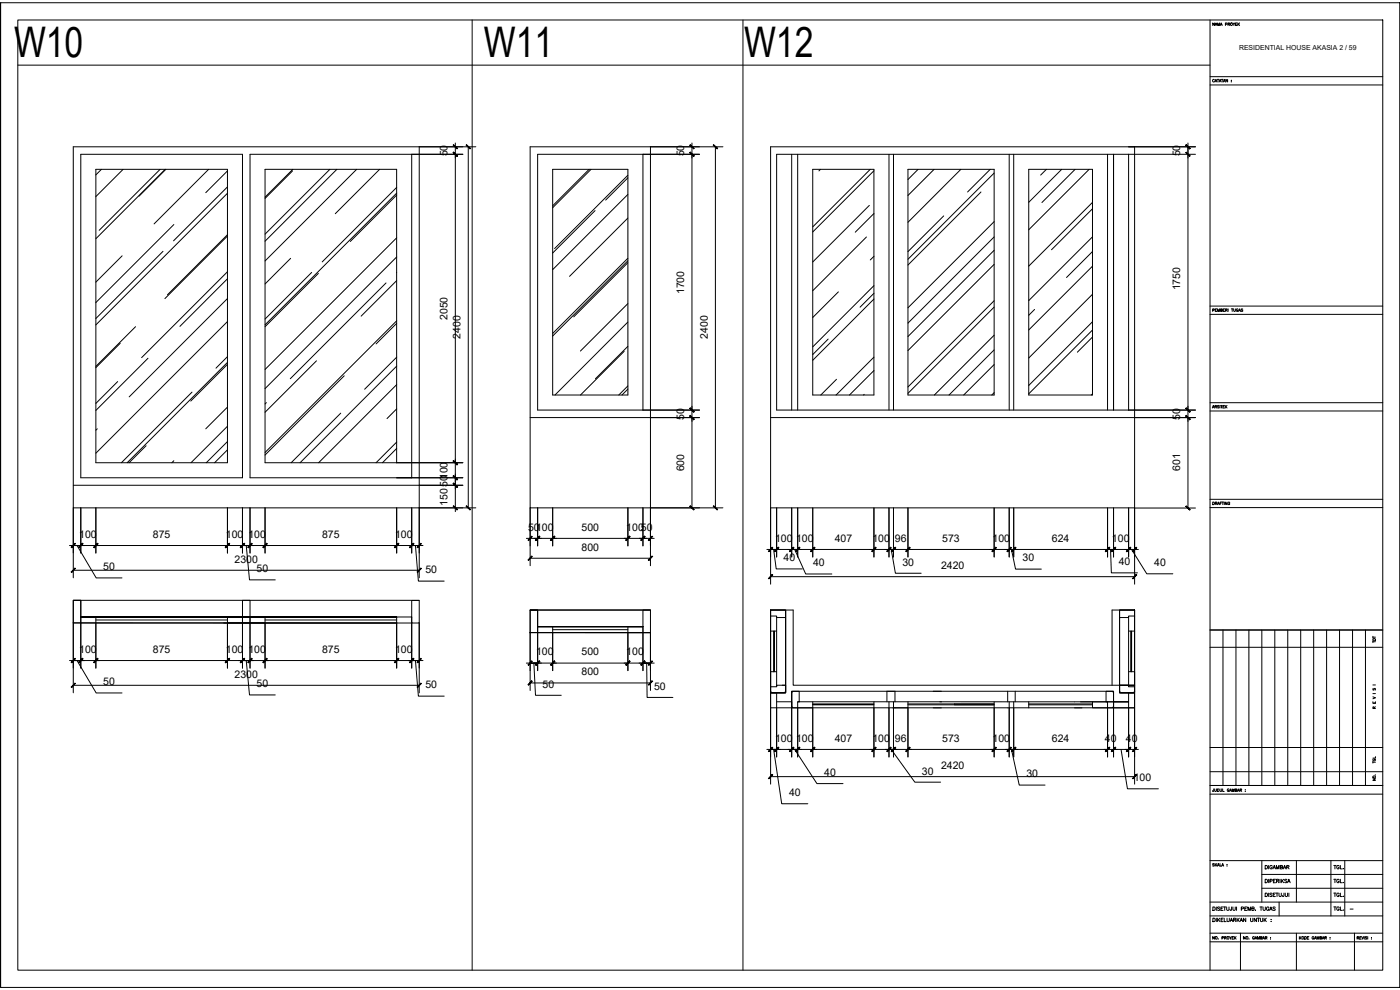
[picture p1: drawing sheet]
<svg xmlns="http://www.w3.org/2000/svg" width="420mm" height="297mm" viewBox="0 0 420 297" stroke-linecap="round" stroke-linejoin="round" font-family="sans-serif">
<!-- layer: XR-KOP A3_MOZART$0$KOP-A1$0$A-GRSKOP -->
<g fill="none" stroke="#000" stroke-width=".3">
<path d="M.2 .8h420v295.5h-420zM.2 .8v295.5M5.3 6h409.7v285.1h-409.7zM363.1 6v285.1M420.2 .8v295.5M363.1 25.5h51.9M363.1 23h51.9M363.1 91.8h51.9M363.1 94.3h51.9M363.1 120.8h51.9M363.1 123.3h51.9M363.1 149.8h51.9"/>
<path d="M363.1 152.3h51.9M363.1 189h51.9M363.1 194.2h51.9M367 189v46.7M370.9 189v46.7M374.8 189v46.7M378.7 189v46.7M382.6 189v46.7M386.5 189v46.7M390.4 189v46.7M394.3 189v46.7M398.1 189v46.7"/>
<path d="M402 189v46.7M405.9 189v46.7M409.8 189v46.7M363.1 224.3h51.9M363.1 231.5h51.9M363.1 235.7h51.9M363.1 238.3h51.9M363.1 258.2h51.9M378.7 258.2v12.5M389.1 258.2v12.5M399.4 258.2v16.6M403.6 258.2v16.6"/>
<path d="M363.1 280h51.9M363.1 274.8h51.9M363.1 270.7h51.9M372.3 280v11.1M378.7 266.5h36.3M378.7 262.4h36.3M383.9 270.7v4.1M389.1 280v11.1M406.5 280v11.1M363.1 282.6h51.9"/>
</g>
<!-- layer: XR-KOP A3_MOZART$0$KOP-A1$0$A-TXTKOP -->
<g fill="none" stroke="#000" stroke-width=".3">
<path d="M364.5 6.9v.8l-.5-.8v.8M364.6 7.7l.3-.8 .3 .8M364.8 7.4h.3M365.4 7.7v-.8l.3 .8 .3-.8v.8M366.2 7.7l.3-.8 .3 .8M366.3 7.4h.4M367.8 7.3l.4-.1v-.3h-.4v.8M368.5 7.2l.6-.2-.6-.1v.8M368.8 7.2l.3 .5M370 6.9l.3 .8M370.6 6.9l-.3 .3M370.8 7.2h.3"/>
<path d="M371.3 6.9h-.5v.8h.5M371.5 6.9v.8M371.7 7.2l.3 .5M372 6.9l-.5 .5M364.5 24a.29 .29 0 0 0-.4-.2 .29 .29 0 0 0-.2 .3v.2a.29 .29 0 0 0 .2 .3 .29 .29 0 0 0 .4-.2M364.6 24.6l.3-.8 .3 .8M364.7 24.3h.4M365.3 23.8h.5M365.5 23.8v.8M365.9 24.6l.3-.8 .3 .8M366 24.3h.4M366.5 23.8h.6"/>
<path d="M366.8 23.8v.8M367.1 24.6l.3-.8 .3 .8M367.2 24.3h.4M368.4 23.8v.8l-.5-.8v.8M369.5 24.1h.1M369.5 24.5h.1M364 93.1l.4-.1v-.3h-.4v.7M364.7 93h.3M365.2 92.7h-.5v.7h.5M365.4 93.4v-.7l.3 .7 .3-.7v.7M366.3 93l.5-.2-.5-.1v.7h.5l-.2-.4M367.1 93h.3"/>
<path d="M367.6 92.7h-.5v.7h.5M367.8 93l.5-.2-.5-.1v.7M368.1 93l.2 .4M368.6 92.7v.7M369.5 92.7h.6M369.8 92.7v.7M370.2 92.7v.5l.3 .2 .2-.1 .1-.6M371.6 92.9a.28 .28 0 0 0-.4-.2 .28 .28 0 0 0-.2 .3v.2a.28 .28 0 0 0 .3 .3 .28 .28 0 0 0 .3-.3h-.2M371.7 93.4l.3-.7 .3 .7M371.8 93.2h.4M373 92.8h-.5l.5 .4-.2 .2-.3-.1M363.8 122.4l.3-.7 .3 .7"/>
<path d="M364 122.2h.3M364.6 122l.5-.2-.5-.1v.7M364.9 122l.2 .4M365.9 121.8h-.5l.5 .4-.2 .2-.3-.1M366.1 121.7v.7M366.3 121.7h.5M366.6 121.7v.7M367 122h.3M367.5 121.7h-.5v.7h.5M367.7 121.7v.7M367.9 122l.3 .4M368.2 121.7l-.5 .5"/>
<path d="M364 150.6l.4 .1-.1 .7h-.3zM364.7 151h.5v-.3l-.5-.1v.8M365 151l.2 .4M365.4 151.4l.3-.8 .3 .8M365.5 151.2h.4M366.2 151h.3M366.6 150.6h-.4v.8M366.7 150.6h.5M367 150.6v.8M367.4 150.6v.8M368.2 150.6v.8l-.5-.8v.8M369.1 150.8a.29 .29 0 0 0-.4-.2 .29 .29 0 0 0-.2 .3 .32 .32 0 0 0 .1 .5 .32 .32 0 0 0 .4-.1l.1-.2h-.2"/>
<path d="M412 192.5h.8M412 190.9v.5M412 192.3v.5M412 191.2h.8M412.1 191.7l.5-.1 .2 .5h-.8zM412 210.6v.4h.8v-.4M412 209.1l.8 .3-.8 .3M412 208.1h.8M412 205.5h.8M412.1 206.6v.5l.5-.5 .2 .1-.1 .4M412.4 212.6l-.2-.5-.2 .5h.8M412.4 210.7v.3"/>
<path d="M412.8 212.1l-.4 .2M364.2 236.7v.7h-.2l-.1-.2M364.5 236.7l.1 .7 .2 .1 .2-.1 .1-.7M365.4 236.7l.4 .1-.1 .6-.3 .1zM366.1 236.7v.6l.3 .2 .2-.1v-.7M366.9 236.7v.8h.5M368.9 236.9a.28 .28 0 0 0-.4-.2 .28 .28 0 0 0-.2 .3 .32 .32 0 0 0 .1 .4 .32 .32 0 0 0 .4 0l-.1-.2M369 237.5l.3-.8 .3 .8M369.1 237.2h.4M369.8 237.5v-.8l.3 .8 .3-.8v.8M370.7 237.1l.4-.1 .1-.2-.5-.1v.8l.5-.1-.2-.3M371.3 237.5l.3-.8 .3 .8"/>
<path d="M371.5 237.2h.3M372.1 237.1l.5-.2-.5-.2v.8M372.4 237.1l.2 .4M373.7 237h.1M373.7 237.4h.1M412 233.7h.8l-.8 .5h.8M412 228.4v.5M412 228.7h.8M412.2 227.7a.28 .28 0 0 0-.2 .4 .28 .28 0 0 0 .3 .2 .32 .32 0 0 0 .4-.1 .32 .32 0 0 0 0-.4l-.2 .1M412.7 232.5h.1M412.8 227v.5h-.8M364.4 259.2h-.5l.5 .5-.2 .2-.3-.1"/>
<path d="M364.7 259.1v.8M364.9 259.4l.3 .5M365.2 259.1l-.5 .5M365.4 259.9l.3-.8 .3 .8M365.5 259.6h.3M366.1 259.1v.8h.5M366.6 259.9l.3-.8 .3 .8M366.8 259.6h.3M368.2 259.4h.1M368.2 259.8h.1M379.7 259.7h.3a.56 .56 0 0 1 .4 .5 .56 .56 0 0 1-.4 .5h-.3zM380.7 259.7v1"/>
<path d="M381.8 259.9a.38 .38 0 0 0-.4-.2 .38 .38 0 0 0-.3 .4v.2a.37 .37 0 0 0 .4 .4 .37 .37 0 0 0 .3-.4h-.2M400.3 259.7h.7M400.6 259.7v1M401.9 259.9a.38 .38 0 0 0-.4-.2 .38 .38 0 0 0-.3 .4v.2a.37 .37 0 0 0 .3 .4 .37 .37 0 0 0 .4-.4h-.2M402.3 259.7v1h.6M364 275.5h.3a.55 .55 0 0 1 .4 .5 .55 .55 0 0 1-.4 .5h-.3zM364 272.1h.3a.55 .55 0 0 1 .4 .5 .55 .55 0 0 1-.4 .6h-.3zM365 272.1v1.1M365 275.5v1M365.4 275.5v1M365.7 275.9l.4 .6M366.1 272.3l-.6-.1-.1 .3 .6 .3 .1 .2h-.7"/>
<path d="M366.1 275.5l-.7 .7M366.4 272.6h.4M366.5 276h.4M367.1 272.1h-.7v1.1h.7M367.1 275.5h-.6v1h.6M367.2 272.1h.7M367.4 275.5v1h.6M367.5 272.1v1.1M368.1 272.1v.8l.3 .3 .4-.2v-.9M368.2 275.5l.1 .9 .2 .1 .4-.1v-.9M369.2 276.5l.4-1 .4 1M369.3 276.2h.5"/>
<path d="M369.6 272.1v1h-.4l-.1-.3M370 272.1v.8l.3 .3 .4-.2v-.9M370.2 276l.6-.1 .1-.3-.7-.1v1M370.6 276l.3 .5M371.1 272.1v1.1M371.3 275.5v1M371.5 275.9l.4 .6M371.9 275.5l-.6 .7M372.1 276.5l.4-1 .4 1M372.3 276.2h.5M372.5 272.7l.6-.1 .1-.4-.7-.1v1.1M373.6 272.6h.4"/>
<path d="M373.9 275.5v1l-.7-1v1M374.2 272.1h-.6v1.1h.6M374.5 273.2v-1.1l.4 1.1 .4-1.1v1.1M375.3 275.5v.9l.3 .1 .3-.1 .1-.9M375.7 272.6h.6v-.4l-.6-.1v1.1l.6-.1-.2-.5M376.8 273.1h.1M377.1 275.5v1l-.7-1v1M377.3 275.5h.7M377.7 275.5v1M378.1 272.1h.7M378.3 275.5v.7l.3 .3 .3-.1 .1-.9M378.5 272.1v1.1"/>
<path d="M379.1 272.1v.8l.2 .3 .4-.2v-.9M379.3 275.5v1M379.6 275.9l.4 .6M379.7 263.8h.3a.56 .56 0 0 1 .4 .5 .56 .56 0 0 1-.4 .6h-.3zM379.7 268h.3a.56 .56 0 0 1 .4 .5 .56 .56 0 0 1-.4 .5h-.3zM380 275.5l-.7 .7M380.7 263.8v1.1M380.7 268v1M380.8 272.4a.38 .38 0 0 0-.4-.3 .38 .38 0 0 0-.3 .4v.3a.37 .37 0 0 0 .4 .4 .37 .37 0 0 0 .3-.4h-.2M381 273.2l.4-1.1 .4 1.1M381.1 264.4l.6-.1 .1-.4-.7-.1v1.1M381.2 272.8h.5"/>
<path d="M381.5 275.8h.1M381.5 276.4h.1M381.8 268.1l-.6-.1-.1 .3 .6 .3 .1 .3h-.7M382 260.7l.4-1 .4 1M382.1 268.5h.4M382.2 260.4h.5M382.2 264.3h.4M382.7 272.3l-.6-.1v.3l.6 .3v.2h-.7M382.8 268h-.7v1h.7M382.8 263.8h-.6v1.1h.6M382.9 268h.7M383.1 260.7v-1l.4 1 .3-1v1"/>
<path d="M383.1 264.3h.6l.1-.4-.7-.1v1.1M383.3 268v1M383.5 264.3l.3 .6M383.8 268v.7l.3 .3 .4-.1v-.9M384.1 263.8v1.1M384.2 260.2l.6-.1 .1-.3-.7-.1v1l.7-.1v-.2l-.2-.2M384.5 263.8v1.1M384.8 264.3l.4 .6M385.1 260.7l.4-1 .4 1M385.2 263.8l-.7 .7M385.3 260.4h.5M385.3 268v.9l-.3 .1-.2-.3"/>
<path d="M385.7 268v.7l.3 .3 .4-.1v-.9M386.2 260.2l.6-.1v-.3l-.6-.1v1M386.2 264l-.6-.1v.3l.5 .2 .1 .3h-.7M386.4 264.9l.4-1.1 .4 1.1M386.5 260.2l.4 .5M386.6 264.5h.5M386.8 268v1M400.3 263.8h.7M400.3 268h.7M400.3 272.1h.7M400.6 263.8v1.1M400.6 268v1"/>
<path d="M400.6 272.1v1M401.9 264.1a.38 .38 0 0 0-.4-.3 .38 .38 0 0 0-.3 .4 .43 .43 0 0 0 .1 .6 .43 .43 0 0 0 .6-.1v-.2h-.2M401.9 268.2a.38 .38 0 0 0-.4-.2 .38 .38 0 0 0-.3 .4 .43 .43 0 0 0 .1 .5 .43 .43 0 0 0 .6 0v-.3h-.2M401.9 272.4a.38 .38 0 0 0-.4-.3 .38 .38 0 0 0-.3 .4 .43 .43 0 0 0 .1 .6 .43 .43 0 0 0 .6-.1v-.2h-.2M402.3 263.8v1.1h.6M402.3 268v1h.6M402.3 272.1v1h.6M403.2 260.6h.1M403.2 264.7h.1M403.2 268.9h.1M403.2 273h.1M364.5 281v.8l-.5-.8v.8"/>
<path d="M365.6 281.7h.1M366.7 281.4h.5v-.3l-.5-.1v.8M367.5 281.4l.5-.2-.5-.2v.8M367.8 281.4l.2 .4M369 281l.3 .8M369.6 281l-.3 .4M369.8 281.4h.3M370.2 281h-.4v.8h.4M370.5 281v.8M370.6 281.3l.4 .5M371 281l-.5 .5M373.7 281v.8l-.5-.8v.8"/>
<path d="M374.8 281.7h.1M376.5 281.2a.29 .29 0 0 0-.4-.2 .29 .29 0 0 0-.2 .3 .32 .32 0 0 0 .1 .4 .32 .32 0 0 0 .4 0l.1-.2h-.2M376.6 281.8l.3-.8 .3 .8M376.7 281.5h.4M377.4 281.8v-.8l.3 .8 .3-.8v.8M378.3 281.4l.4-.1 .1-.2-.5-.1v.8l.5-.1-.2-.3M378.9 281.8l.3-.8 .3 .8M379.1 281.5h.3M379.7 281.4l.5-.2-.5-.2v.8M380 281.4l.2 .4M381.3 281.3h.1M381.3 281.7h.1"/>
<path d="M390 281v.8M390.1 281.3l.4 .5M390.5 281l-.5 .5M391.5 281l.5 .2-.1 .6h-.4zM392.3 281.4h.3M392.8 281h-.5v.8h.5M394.3 281.2a.29 .29 0 0 0-.3-.2 .29 .29 0 0 0-.2 .3 .32 .32 0 0 0 .1 .4 .32 .32 0 0 0 .4 0v-.2h-.2M394.5 281.8l.3-.8 .3 .8M394.6 281.5h.3M395.2 281.8v-.8l.3 .8 .3-.8v.8M396.1 281.4l.5-.1v-.2l-.5-.1v.8l.5-.1-.1-.3M396.8 281.8l.3-.8 .3 .8"/>
<path d="M396.9 281.5h.4M397.6 281.4l.4-.1 .1-.2-.5-.1v.8M397.8 281.4l.3 .4M399.2 281.3h.1M399.2 281.7h.1M407.3 281.4l.4-.1 .1-.2-.5-.1v.8M407.6 281.4l.2 .4M408.1 281.4h.3M408.5 281h-.4v.8h.4M408.7 281l.3 .8 .3-.8M409.4 281v.8M410.2 281.1h-.5l.5 .5-.2 .2-.3-.1"/>
<path d="M410.5 281v.8M411.6 281.3h.1M411.6 281.7h.1"/>
<circle cx="369.6" cy="7.2" r=".36"/>
<circle cx="412.4" cy="233.1" r=".36"/>
<circle cx="365" cy="281.4" r=".36"/>
<circle cx="368.5" cy="281.4" r=".36"/>
<circle cx="374.2" cy="281.4" r=".36"/>
<circle cx="391" cy="281.4" r=".36"/>
</g>
<!-- layer: 0 -->
<g fill="none" stroke="#000" stroke-width=".3">
<path d="M5.3 19.5h357.8M141.7 6v285.1M223 6v285.1M24.2 46.3h48.6v97h-48.6zM28.8 50.8h39.5v88h-39.5zM30.4 50.8l-1.6 1.7M36.9 50.8l-8.1 8.2M48 50.8l-18.2 18.3M49.6 50.8l-20.8 20.8M49.8 50.8l-8.1 8.1M62.6 50.8l-16.4 16.4M68.3 51.3l-6.5 6.5"/>
<path d="M68.3 56.1l-16.2 16.2M68.3 58l-39.5 39.5M87.8 51.3l-8.3 8.2M87.9 50.8l-8.4 8.4M99 50.8l-19.5 19.5M101.1 50.8l-21.6 21.6M107 50.8l-27.5 27.5M113.9 50.8l-13.3 13.3M119 58l-39.5 39.5M119 56.2l-22.3 22.4M119 58.5l-13.9 13.9M123.6 46.3v97"/>
<path d="M125.8 44v129.4M136.7 42.9v4.5M136.7 46.3v92.5M138.9 46.3h-63.9v97h63.9M140.5 44v108.4M142.8 44h-120.8v108.4h120.8M165.9 50.8h22.5v67.7h-22.5zM176.8 50.8l-10.9 11M177.4 50.8l-11.5 11.5M188.4 58.3l-22.5 22.6M188.4 53.4l-6.6 6.6M188.4 52.6l-22 22"/>
<path d="M193 46.3v76.7M195.2 44v108.4h-36.1v-108.4h57.9M207.7 42.9v4.5M207.7 46.3v76.7M209.9 46.3h-48.5v76.7h48.5M214.7 44v108.4M237.6 46.3v76.7M239.4 46.3v76.7M243.9 50.8h18.4v67.7h-18.4zM246.2 50.8l-.4 .5M261.2 50.8l-17.3 17.3M262.3 51.2l-18.4 18.4"/>
<path d="M266.8 46.3v76.7M268.1 46.3v76.7M272.5 50.8h25.9v67.7h-25.9zM275.5 50.8l-3 3.1M280.3 50.8l-7.8 7.8M288.4 50.8l-15.9 15.9M294.4 57.6l-21.9 21.9M297.2 50.8l-6.8 6.8M298.4 51.9l-25.9 25.9M302.9 46.3v76.7M304.2 46.3v76.7M308.7 50.8h19.2v67.7h-19.2z"/>
<path d="M314 50.8l-1.7 1.7M318.6 50.8l-9.9 9.9M322.7 50.8l-10 10M326.9 50.8l-18.2 18.1M332.4 46.3v76.7M334.2 46.3v76.7M338.7 46.3v76.7M340.5 44v131.3M356.5 42.9v4.5M356.5 44v79M358.8 44h-127.5v131.3M358.8 46.3h-125.7v76.7h125.7"/>
<path d="M36.7 76.8l-7.9 7.9M48.9 75.4l-20.1 20.2M52.2 67.4l-23.4 23.4M68.3 70.4l-18 18M68.3 70.8l-18.8 18.8M87.2 77.5l-7.7 7.7M119 77.1l-39.5 39.5M119 71.4l-39.5 39.5M178.6 63.2l-12.7 12.7M188.4 77.5l-22.5 22.6M188.4 78.8l-16.2 16.3M188.4 65.4l-17.5 17.5"/>
<path d="M188.4 78.2l-22.5 22.6M260 71.1l-16.1 16.1M260.9 61.6l-17 17M262.3 64.1l-5.6 5.6M262.3 76.9l-1.1 1.1M283.2 64.8l-10.7 10.7M298.4 71.1l-25.9 25.9M298.4 75.1l-25.9 25.9M298.4 66.5l-25.9 25.9M298.4 79.3l-25.9 25.9M327.8 71.1l-19.1 19.1M327.9 60.7l-19.2 19.1"/>
<path d="M327.9 79.9l-19.2 19.1M327.9 62.6l-12.3 12.3M327.9 75.5l-7.8 7.8M40.7 98l-11.9 11.9M68.3 89.6l-29.5 29.5M68.3 81.5l-25.8 25.8M68.3 83.6l-14.3 14.3M68.3 96.5l-39.5 39.5M93.5 81.7l-14 14M95.5 82l-16 16M115.9 84.9l-28.8 28.7M119 96.3l-39.5 39.5"/>
<path d="M119 81.7h.1M119 84.2l-10.6 10.7M119 97l-6.1 6.2M188.4 96.6l-21.9 21.9M188.4 91.1l-14.2 14.2M251.6 87.6l-7.7 7.7M262.3 88l-4.2 4.2M262.3 85.7l-18.4 18.4M262.3 89.7l-18.4 18.4M298.4 90.2l-25.9 25.9M298.4 92.1l-25.9 25.9M310.5 92.8l-1.8 1.8"/>
<path d="M327.9 99l-19.2 19.2M327.9 96.5l-19.2 19.2M327.9 88.3l-19.2 19.1M35.3 114.5l-6.5 6.5M36.1 103l-7.3 7.3M44.4 107.5l-15.6 15.7M57.6 117.7l-21.2 21.1M68.3 108.7l-30.1 30.1M68.3 107l-3.5 3.5M68.3 109.3l-11.1 11M95 108.3l-15.5 15.4M103.3 112.8l-23.8 23.7"/>
<path d="M119 115.4l-23.4 23.4M119 107.2l-9.6 9.6M119 109.9l-28.9 28.9M187.3 105.4l-13.1 13.1M188.4 115.8l-2.7 2.7M188.4 103.9l-9.7 9.8M188.4 116.7l-1.7 1.8M248.5 101.7l-4.6 4.7M251 113.8l-4.7 4.7M259.4 118.3l-.2 .2M262.3 107.2l-11.4 11.3M262.3 111.2l-7.4 7.3"/>
<path d="M298.4 109.4l-9.2 9.1M298.4 100.6l-18 17.9M298.4 105l-13.6 13.5M298.4 117.8l-.8 .7M327.9 118.2l-.4 .3M327.9 101.1l-4.6 4.6M327.9 114h-.1M29.2 128.7l-.4 .4M43.8 133.7l-5.1 5.1M52.2 138.2l-.6 .6M68.3 127.9l-11 10.9M68.3 132.5l-6.4 6.3"/>
<path d="M68.3 122.1l-6.5 6.6M68.3 135l-3.9 3.8M79.9 120.8l-.4 .4M102.3 124l-14.9 14.8M119 134.6l-4.2 4.2M119 132.6l-6.1 6.2M119 122.7l-2.9 2.9M119 138.8v-88h-39.5v88h59.4M136.7 137.7v15.8M159.1 125.3h50.8M207.7 121.9v4.5M207.7 125.3v27.1"/>
<path d="M231.3 125.3h127.5M356.5 121.9v4.5M356.5 125.3v27.1M22 145.6h116.9M22 152.4v21M24.2 152.4v13.5M28.8 152.4v13.5M68.3 152.4v13.5M72.8 152.4v13.5M75 152.4v13.5M79.5 152.4v13.5M119 152.4v13.5"/>
<path d="M123.6 152.4v13.5M136.7 142.2v4.5M159.1 152.4v17.3M161.4 152.4v11.4M165.9 152.4v11.4M188.4 152.4v11.4M193 152.4v11.4M217 152.4h-21.8v17.3M231.3 152.4h109.2M233.1 152.4v14.7M237.6 152.4v14.7M239.4 152.4v14.7"/>
<path d="M243.9 152.4v14.7M262.3 152.4v14.7M266.8 152.4v14.7M268.1 152.4v14.7M272.5 152.4v14.7M298.4 152.4v14.7M302.9 152.4v14.7M304.2 152.4v14.7M332.4 152.4v14.7M334.2 152.4v14.7M338.7 152.4v14.7M340.5 152.4h18.3"/>
<path d="M20.9 163.7h1.1M22 163.7h2.2h-2.2M22 171.1h103.8M24.2 163.7h1.2M28.8 163.7h39.5M29.9 163.7h-6.8l5.8 9.7h7.7M67.1 163.7h6.8M71.6 163.7h1.2M72.8 163.7h2.2h-2.2M73.9 163.7l1 10.3h7.7M73.9 163.7h6.8M75 163.7h1.2"/>
<path d="M79.5 163.7h39.5M117.9 163.7h6.8l.9 10.7h7.7M122.4 163.7h1.2M123.6 163.7h2.2h-2.2M125.8 163.7h1.1M158 161.5h4.5M159.1 167.5h36.1M160.2 161.5h6.8M165.9 161.5h22.5M187.3 161.5h6.8M191.8 161.5h4.5M230.1 164.9h1.2"/>
<path d="M231.3 164.9h1.8h-1.8M231.3 173h109.2M231.9 164.9h6.8M232.2 164.9l.7 5.8h7.9M233.1 164.9h1.1M236.5 164.9h1.1M237.6 164.9h1.8h-1.8M238.3 164.9h6.7M238.5 164.9l3.3 7.3h7.8M239.4 164.9h1.1M243.9 164.9h18.4M261.2 164.9h6.7"/>
<path d="M265.7 164.9h1.1M266.8 164.9h1.3h-1.3M267 164.9h6.6M267.5 164.9l1.2 7.1h7.8M268.1 164.9h1.2M272.5 164.9h25.9M297.2 164.9h6.8M301.7 164.9h1.2M302.9 164.9h1.3h-1.3M303.6 164.9l1.2 5.9h7.7M304.2 164.9h28.2M332.4 164.9h1.8h-1.8"/>
<path d="M333.1 164.9h6.7M333.3 164.9l.2 7h7.9M334.2 164.9h1.1M337.6 164.9h1.1M338.7 164.9h1.8h-1.8M339.6 164.9l4.6 7.3h7.8M340.5 164.9h1.1M20.9 198.2h1.1M22 198.2h2.2h-2.2M22 186.9v21M24.2 198.2h1.2M28.8 186.9v13.6"/>
<path d="M28.8 198.2h39.5M29.9 198.2h-6.8l5.8 9.7h7.7M67.1 198.2h6.8M68.3 185.1h4.5v1.8h-4.5zM68.3 186.9v13.6M71.6 198.2h1.2M72.8 180.1h2.2v6.8h-2.2zM72.8 198.2h2.2h-2.2M72.8 186.9v13.6M73.9 198.2l1 10.3h7.7M73.9 198.2h6.8M75 185.1h4.5v1.8h-4.5z"/>
<path d="M75 186.9v13.6M75 198.2h1.2M79.5 186.9v13.6M79.5 198.2h39.5M117.9 198.2h6.8l.9 10.7h7.7M119 185.1h4.6v1.8h-4.6zM122.4 198.2h1.2M123.6 198.2h2.2h-2.2M123.6 186.9v13.6M125.8 186.9v21M125.8 198.2h1.1M158 199h1.1"/>
<path d="M159.1 199h2.3h-2.3M159.1 183h36.1M161.4 189.8v11.4M161.4 199h1.1M165.9 189.8v11.4M165.9 199h22.5M167 199h-6.8l.5 9.6h7.7M187.3 199h6.8l.1 10.3h7.7M188.4 188h4.6v1.8h-4.6zM188.4 189.8v11.4M191.8 199h1.2M193 199h2.2h-2.2"/>
<path d="M193 189.8v11.4M195.2 199h1.1M231.3 183h6.7M333.7 183h6.8M22 205.6h103.8M24.2 200.5v-13.6h94.8v13.6M159.1 207.2v-17.4h36.1v17.4M159.1 204.9h36.1M231.3 212.4v22.9M233.1 212.4v14.7M237.6 212.4v14.7M239.4 212.4v14.7"/>
<path d="M243.9 212.4v14.7M262.3 212.4v14.7M266.8 212.4v14.7M268.1 212.4v14.7M268.6 207.4h-2.4v3.2M272.5 212.4v14.7M298.4 212.4v14.7M302.9 212.4v14.7M304.2 212.4v14.7M332.4 212.4v14.7M334.2 212.4v14.7M338.7 212.4v14.7"/>
<path d="M340.5 212.4v22.9M230.1 224.9h1.2M231.3 224.9h1.8h-1.8M231.3 233h109.2M231.9 224.9h6.8M232.2 224.9l2.4 16.3h7.8M233.1 224.9h1.1M236.5 224.9h1.1M237.6 224.9h1.8h-1.8M238.3 224.9h6.7M238.5 224.9l6.7 10.2h7.8M239.4 224.9h1.1"/>
<path d="M243.9 224.9h18.4M261.2 224.9h6.7M265.7 224.9h1.1M266.8 224.9h1.3h-1.3M267 224.9h6.6M267.5 224.9l7.1 9.8h7.7M268.1 224.9h1.2M272.5 224.9h25.9M297.2 224.9h6.8M301.7 224.9h1.2M302.9 224.9h1.3h-1.3M303.6 224.9l2.3 10.7h7.7"/>
<path d="M304.2 224.9h28.2M331.3 224.9h4M334.2 224.9h4.5M336.4 224.9l2 11.8h9.2M337.6 224.9h4"/>
</g>
<!-- layer: DOOR OPENING -->
<g fill="none" stroke="#000" stroke-width=".3">
<path d="M22 180.1h2.2v6.8h-2.2zM22 180.1h103.8M24.2 185.1h94.8M24.2 186.9h94.8M28.8 185.1v1.8M28.8 186h39.5M79.5 186h39.5M123.6 180.2h2.2v6.7h-2.2zM159.1 183h2.3v6.8h-2.3zM159.1 183h36.1M161.4 188h31.6M161.4 189.8h33.8"/>
<path d="M165.9 188v1.8M165.9 188.9h22.5M193 183h2.2v6.8h-2.2zM231.3 183h4.5v24.9h-4.5zM231.3 184.8h1.8v21.3M231.3 189.4h1.8M232.2 189.4h.2v12.1h-.2zM233.1 185.3h2.7M336 183h4.5v24.9h-4.5zM336 185.3h2.7M338.7 189.4h1.8M339.4 189.4h.2v12.1h-.2z"/>
<path d="M340.5 184.8h-1.8v21.3M231.3 206.1h1.8v-.5h2.7v2h-.2v.3h-4.1v-.3h-.2zM233.1 201.5h-1.8v4.6M233.1 210.6h4.5v1.8h-4.5M235.8 207.9h-4.5v4.5h1.8v-4.5h-1.8v4.5M237.6 207.6h.2v-.2h2.1v3.2h-.5v1.8h-1.6v-.3h-.2zM237.6 207.4v5M239.4 210.6h43.1M243.9 210.6v1.8h-4.5M262.3 211.2h-18.4v.3h18.4M262.3 210.6v1.8M266.8 210.6v1.8"/>
<path d="M268.1 210.6v1.8M268.6 207.4v3.2M272.5 210.6v1.8h-4.5M272.5 211.2h25.9M272.5 211.5h25.9M280.1 207.4h54.1v5M282.1 210.6h56.6M282.5 207.4h-44.9v5h44.9M298.4 210.6v1.8M302.4 207.4v3.2M302.9 210.6v1.8M304.2 210.6v1.8"/>
<path d="M304.7 207.4v3.2M308.7 210.6v1.8M308.7 211.5h19.2M308.7 211.2h19.2M327.9 210.6v1.8h4.5M331.9 207.4h2.1v.2h.2v4.5h-.2v.3h-1.6v-1.8h-.5zM336 205.6h2.7v.5h1.8v1.5h-.2v.3h-4.1v-.3h-.2zM336 207.9h4.5v4.5h-1.8v-4.5h1.8v4.5h-60.4M338.7 201.5h1.8v4.6M338.7 210.6h-4.5v1.8h4.5"/>
</g>
<!-- layer: DINDING -->
<path d="M231.3 183h4.5v24.9h-4.5zM336 183h4.5v24.9h-4.5z" fill="none" stroke="#000" stroke-width=".3"/>
<!-- layer: DOOR OPENING -->
<g fill="#000" stroke="#000" stroke-width=".3">
<circle cx="282.5" cy="210.6" r=".02"/>
<circle cx="322.5" cy="210.6" r=".02"/>
<circle cx="334.2" cy="211.5" r=".02"/>
<circle cx="334.2" cy="211.2" r=".02"/>
<circle cx="336" cy="207.4" r=".02"/>
<circle cx="340.5" cy="207.4" r=".02"/>
</g>
<!-- layer: 8 -->
<path d="M286.4 211.2h11.8" fill="none" stroke="#000" stroke-width=".3"/>
<!-- layer: Arsir -->
<path d="M238 183v22.6h102.5h-4.5M333.7 183v22.6M234.8 205.6h1" fill="none" stroke="#000" stroke-width=".3"/>
<!-- layer: 0 -->
<g fill="#000" stroke="#000" stroke-width=".3">
<path d="M136.1 43.4l-.1 .1 1.3 1zM136 43.5l1.3 1-.2 .2z"/>
<path d="M136 45.8l1.1 1.1 .2-.1zM136 45.8l.1-.1 1.2 1.1z"/>
<path d="M136 45.8l1.1 1.1 .2-.1zM136 45.8l.1-.1 1.2 1.1z"/>
<path d="M139.9 43.5l1.1 1.2 .2-.2zM139.9 43.5l.1-.1 1.2 1.1z"/>
<path d="M207 43.5l1.3 1-1.1-1.1zM207 43.5l1.3 1-.1 .2z"/>
<path d="M207 45.8l1.2 1.1 .1-.1zM207 45.8l.2-.1 1.1 1.1z"/>
<path d="M207 45.8l1.2 1.1 .1-.1zM207 45.8l.2-.1 1.1 1.1z"/>
<path d="M214.1 43.5l1.1 1.2 .1-.2zM214.1 43.5l.1-.1 1.1 1.1z"/>
<path d="M355.9 43.5l1.2 1-1.1-1.1zM355.9 43.5l1.2 1-.1 .2z"/>
<path d="M355.9 45.8l1.1 1.1 .1-.1zM355.9 45.8l.1-.1 1.1 1.1z"/>
<path d="M355.9 43.5l1.1 1.2 .1-.2zM355.9 43.5l.1-.1 1.1 1.1z"/>
<path d="M136.1 138.2l-.1 .1 1.3 1zM136 138.3l1.3 1-.2 .2z"/>
<path d="M136.1 138.2l-.1 .1 1.3 1zM136 138.3l1.3 1-.2 .2z"/>
<path d="M207 122.5l1.3 1-1.1-1.1zM207 122.5l1.3 1-.1 .2z"/>
<path d="M207 122.5l1.3 1-1.1-1.1zM207 122.5l1.3 1-.1 .2z"/>
<path d="M207 124.8l1.2 1.1 .1-.1zM207 124.8l.2-.1 1.1 1.1z"/>
<path d="M207 124.8l1.2 1.1 .1-.1zM207 124.8l.2-.1 1.1 1.1z"/>
<path d="M355.9 122.5l1.2 1-1.1-1.1zM355.9 122.5l1.2 1-.1 .2z"/>
<path d="M355.9 122.5l1.2 1-1.1-1.1zM355.9 122.5l1.2 1-.1 .2z"/>
<path d="M355.9 124.8l1.1 1.1 .1-.1zM355.9 124.8l.1-.1 1.1 1.1z"/>
<path d="M355.9 124.8l1.1 1.1 .1-.1zM355.9 124.8l.1-.1 1.1 1.1z"/>
<path d="M136.1 142.7l-.1 .1 1.3 1.1zM136 142.8l1.3 1.1-.2 .1z"/>
<path d="M136.1 145l-.1 .1 1.3 1zM136 145.1l1.3 1-.2 .1z"/>
<path d="M136 142.8l1.1 1.2 .2-.1zM136 142.8l.1-.1 1.2 1.2z"/>
<path d="M136 145.1l1.1 1.1 .2-.1zM136.1 145l1.2 1.1-1.3-1z"/>
<path d="M136 151.9l1.1 1.1 .2-.1zM136 151.9l.1-.1 1.2 1.1z"/>
<path d="M139.9 151.9l1.3 1-1.2-1.1zM139.9 151.9l1.3 1-.2 .1z"/>
<path d="M207 151.9l1.3 1-1.1-1.1zM207 151.9l1.3 1-.1 .1z"/>
<path d="M214.1 151.9l1.2 1-1.1-1.1zM214.1 151.9l1.2 1-.1 .1z"/>
<path d="M355.9 151.9l1.2 1-1.1-1.1zM355.9 151.9l1.2 1-.1 .2z"/>
<path d="M21.4 164.2l.1 .1 1-1.2zM22.5 163.1l.1 .1-1.1 1.1z"/>
<path d="M22.5 170.5l-1 1.2 1.1-1.1zM22.5 170.5l-1 1.2-.1-.1z"/>
<path d="M23.6 164.2l.1 .1 1.1-1.2zM24.8 163.1l.1 .1-1.2 1.1z"/>
<path d="M24.8 163.1l-1.1 1.2 1.2-1.1zM23.6 164.2l1.2-1.1-1.1 1.2z"/>
<path d="M29.3 163.1l-1 1.2 1.1-1.1zM28.1 164.2l1.2-1.1-1 1.2z"/>
<path d="M29.3 163.1l-1 1.2 1.1-1.1zM28.1 164.2l1.2-1.1-1 1.2z"/>
<path d="M67.6 164.2l.2 .1 1-1.2zM68.8 163.1l.1 .1-1.1 1.1z"/>
<path d="M67.6 164.2l.2 .1 1-1.2zM68.8 163.1l.1 .1-1.1 1.1z"/>
<path d="M72.1 164.2l.2 .1 1-1.2zM73.3 163.1l.1 .1-1.1 1.1z"/>
<path d="M73.3 163.1l-1 1.2 1.1-1.1zM72.1 164.2l1.2-1.1-1 1.2z"/>
<path d="M75.5 163.1l-1.1 1.1 .1 .1zM75.5 163.1l.2 .1-1.2 1.1z"/>
<path d="M75.5 163.1l-1 1.2 1.2-1.1zM75.5 163.1l-1 1.2-.1-.1z"/>
<path d="M80.1 163.1l-1.1 1.2 1.2-1.1zM78.9 164.2l1.2-1.1-1.1 1.2z"/>
<path d="M80.1 163.1l-1.1 1.2 1.2-1.1zM78.9 164.2l1.2-1.1-1.1 1.2z"/>
<path d="M118.4 164.2l.1 .1 1-1.2zM119.5 163.1l.2 .1-1.2 1.1z"/>
<path d="M118.4 164.2l.1 .1 1-1.2zM119.5 163.1l.2 .1-1.2 1.1z"/>
<path d="M122.9 164.2l.2 .1 1-1.2zM124.1 163.1l.1 .1-1.1 1.1z"/>
<path d="M124.1 163.1l-1 1.2 1.1-1.1zM124.1 163.1l-1 1.2-.2-.1z"/>
<path d="M125.2 171.6l.1 .1 1-1.2zM126.3 170.5l.1 .1-1.1 1.1z"/>
<path d="M126.3 163.1l-1 1.2 1.1-1.1zM125.2 164.2l1.1-1.1-1 1.2z"/>
<path d="M159.6 160.9l-1.1 1.1 .1 .2zM159.6 160.9l.1 .1-1.1 1.2z"/>
<path d="M159.6 166.9l-1 1.2 1.1-1.1zM159.6 166.9l-1 1.2-.1-.1z"/>
<path d="M160.7 162l.1 .2 1.1-1.3zM161.9 160.9l.1 .1-1.2 1.2z"/>
<path d="M161.9 160.9l-1.1 1.3 1.2-1.2zM161.9 160.9l-1.1 1.3-.1-.2z"/>
<path d="M166.4 160.9l-1 1.3 1.1-1.2zM166.4 160.9l-1 1.3-.2-.2z"/>
<path d="M166.4 160.9l-1 1.3 1.1-1.2zM166.4 160.9l-1 1.3-.2-.2z"/>
<path d="M187.8 162l.1 .2 1-1.3zM188.9 160.9l.2 .1-1.2 1.2z"/>
<path d="M187.8 162l.1 .2 1-1.3zM188.9 160.9l.2 .1-1.2 1.2z"/>
<path d="M193.5 160.9l-1.2 1.1 .1 .2zM193.5 160.9l.1 .1-1.2 1.2z"/>
<path d="M193.5 160.9l-1.1 1.3 1.2-1.2zM193.5 160.9l-1.1 1.3-.1-.2z"/>
<path d="M195.7 166.9l-1.1 1.1 .1 .1zM195.7 166.9l.1 .1-1.1 1.1z"/>
<path d="M195.7 160.9l-1 1.3 1.1-1.2zM195.7 160.9l-1 1.3-.1-.2z"/>
<path d="M230.6 165.4l.2 .1 1-1.3zM231.8 164.2l.1 .2-1.1 1.1z"/>
<path d="M231.8 172.4l-1 1.2 1.1-1.1zM230.6 173.5l1.2-1.1-1 1.2z"/>
<path d="M232.5 165.4l.1 .1 1-1.3zM233.6 164.2l.1 .2-1.1 1.1z"/>
<path d="M233.6 164.2l-1 1.3 1.1-1.1zM233.6 164.2l-1 1.3-.1-.1z"/>
<path d="M238.1 164.2l-1.1 1.2 .1 .1zM238.1 164.2l.1 .2-1.1 1.1z"/>
<path d="M238.1 164.2l-1 1.3 1.1-1.1zM238.1 164.2l-1 1.3-.1-.1z"/>
<path d="M238.8 165.4l.1 .1 1-1.3zM239.9 164.2l.1 .2-1.1 1.1z"/>
<path d="M239.9 164.2l-1 1.3 1.1-1.1zM239.9 164.2l-1 1.3-.1-.1z"/>
<path d="M244.4 164.2l-1 1.3 1.1-1.1zM244.4 164.2l-1 1.3-.1-.1z"/>
<path d="M244.4 164.2l-1 1.3 1.1-1.1zM244.4 164.2l-1 1.3-.1-.1z"/>
<path d="M261.7 165.4l.1 .1 1-1.3zM262.8 164.2l.1 .2-1.1 1.1z"/>
<path d="M261.7 165.4l.1 .1 1-1.3zM262.8 164.2l.1 .2-1.1 1.1z"/>
<path d="M267.3 164.2l-1.1 1.2 .1 .1zM267.3 164.2l.1 .2-1.1 1.1z"/>
<path d="M267.3 164.2l-1 1.3 1.1-1.1zM267.3 164.2l-1 1.3-.1-.1z"/>
<path d="M268.6 164.2l-1.1 1.2 .1 .1zM268.6 164.2l.2 .2-1.2 1.1z"/>
<path d="M268.6 164.2l-1 1.3 1.2-1.1zM268.6 164.2l-1 1.3-.1-.1z"/>
<path d="M273 164.2l-1 1.3 1.1-1.1zM273 164.2l-1 1.3-.1-.1z"/>
<path d="M273 164.2l-1 1.3 1.1-1.1zM273 164.2l-1 1.3-.1-.1z"/>
<path d="M297.7 165.4l.2 .1 1-1.3zM298.9 164.2l.1 .2-1.1 1.1z"/>
<path d="M297.7 165.4l.2 .1 1-1.3zM298.9 164.2l.1 .2-1.1 1.1z"/>
<path d="M303.4 164.2l-1.2 1.2 .2 .1zM303.4 164.2l.1 .2-1.1 1.1z"/>
<path d="M303.4 164.2l-1 1.3 1.1-1.1zM303.4 164.2l-1 1.3-.2-.1z"/>
<path d="M304.7 164.2l-1 1.3 1.2-1.1zM304.7 164.2l-1 1.3-.1-.1z"/>
<path d="M304.7 164.2l-1 1.3 1.2-1.1zM304.7 164.2l-1 1.3-.1-.1z"/>
<path d="M332.9 164.2l-1.1 1.2 .1 .1zM332.9 164.2l.1 .2-1.1 1.1z"/>
<path d="M332.9 164.2l-1.1 1.2 .1 .1zM332.9 164.2l.1 .2-1.1 1.1z"/>
<path d="M333.6 165.4l.1 .1 1-1.3zM334.7 164.2l.1 .2-1.1 1.1z"/>
<path d="M334.7 164.2l-1 1.3 1.1-1.1zM333.6 165.4l1.1-1.2-1 1.3z"/>
<path d="M339.2 164.2l-1.1 1.2 .1 .1zM339.2 164.2l.1 .2-1.1 1.1z"/>
<path d="M339.2 164.2l-1 1.3 1.1-1.1zM339.2 164.2l-1 1.3-.1-.1z"/>
<path d="M339.9 173.5l.1 .1 1-1.2zM341 172.4l.1 .1-1.1 1.1z"/>
<path d="M341 164.2l-1 1.3 1.1-1.1zM341 164.2l-1 1.3-.1-.1z"/>
<path d="M21.4 198.7l.1 .1 1-1.2zM22.5 197.6l.1 .1-1.1 1.1z"/>
<path d="M23.6 198.7l.1 .1 1.1-1.2zM24.8 197.6l.1 .1-1.2 1.1z"/>
<path d="M24.8 197.6l-1.1 1.2 1.2-1.1zM24.8 197.6l-1.1 1.2-.1-.1z"/>
<path d="M29.3 197.6l-1 1.2 1.1-1.1zM29.3 197.6l-1 1.2-.2-.1z"/>
<path d="M29.3 197.6l-1 1.2 1.1-1.1zM29.3 197.6l-1 1.2-.2-.1z"/>
<path d="M67.6 198.7l.2 .1 1-1.2zM68.8 197.6l.1 .1-1.1 1.1z"/>
<path d="M67.6 198.7l.2 .1 1-1.2zM68.8 197.6l.1 .1-1.1 1.1z"/>
<path d="M72.1 198.7l.2 .1 1-1.2zM73.3 197.6l.1 .1-1.1 1.1z"/>
<path d="M73.3 197.6l-1 1.2 1.1-1.1zM73.3 197.6l-1 1.2-.2-.1z"/>
<path d="M75.5 197.6l-1.1 1.1 .1 .1zM75.5 197.6l.2 .1-1.2 1.1z"/>
<path d="M75.5 197.6l-1 1.2 1.2-1.1zM75.5 197.6l-1 1.2-.1-.1z"/>
<path d="M80.1 197.6l-1.1 1.2 1.2-1.1zM80.1 197.6l-1.1 1.2-.1-.1z"/>
<path d="M80.1 197.6l-1.1 1.2 1.2-1.1zM80.1 197.6l-1.1 1.2-.1-.1z"/>
<path d="M118.4 198.7l.1 .1 1-1.2zM119.5 197.6l.2 .1-1.2 1.1z"/>
<path d="M118.4 198.7l.1 .1 1-1.2zM119.5 197.6l.2 .1-1.2 1.1z"/>
<path d="M124.1 197.6l-1.2 1.1 .2 .1zM124.1 197.6l.1 .1-1.1 1.1z"/>
<path d="M124.1 197.6l-1 1.2 1.1-1.1zM124.1 197.6l-1 1.2-.2-.1z"/>
<path d="M126.3 197.6l-1 1.2 1.1-1.1zM126.3 197.6l-1 1.2-.1-.1z"/>
<path d="M159.6 198.3l-1.1 1.2 .1 .1zM159.6 198.3l.1 .2-1.1 1.1z"/>
<path d="M160.7 199.5l.1 .1 1.1-1.3zM161.9 198.3l.1 .2-1.2 1.1z"/>
<path d="M161.9 198.3l-1.1 1.3 1.2-1.1zM161.9 198.3l-1.1 1.3-.1-.1z"/>
<path d="M166.4 198.3l-1 1.3 1.1-1.1zM166.4 198.3l-1 1.3-.2-.1z"/>
<path d="M166.4 198.3l-1 1.3 1.1-1.1zM166.4 198.3l-1 1.3-.2-.1z"/>
<path d="M187.8 199.5l.1 .1 1-1.3zM188.9 198.3l.2 .2-1.2 1.1z"/>
<path d="M187.8 199.5l.1 .1 1-1.3zM188.9 198.3l.2 .2-1.2 1.1z"/>
<path d="M193.5 198.3l-1.2 1.2 .1 .1zM193.5 198.3l.1 .2-1.2 1.1z"/>
<path d="M193.5 198.3l-1.1 1.3 1.2-1.1zM193.5 198.3l-1.1 1.3-.1-.1z"/>
<path d="M195.7 198.3l-1 1.3 1.1-1.1zM195.7 198.3l-1 1.3-.1-.1z"/>
<path d="M22.5 205l-1 1.2 1.1-1.1zM22.5 205l-1 1.2-.1-.1z"/>
<path d="M125.2 206.1l.1 .1 1-1.2zM126.3 205l.1 .1-1.1 1.1z"/>
<path d="M159.6 204.3l-1 1.2 1.1-1.1zM158.5 205.4l1.1-1.1-1 1.2z"/>
<path d="M194.6 205.4l.1 .1 1-1.2zM195.7 204.3l.1 .1-1.1 1.1z"/>
<path d="M230.6 225.4l.2 .1 1-1.3zM231.8 224.2l.1 .2-1.1 1.1z"/>
<path d="M231.8 232.4l-1 1.2 1.1-1.1zM231.8 232.4l-1 1.2-.2-.1z"/>
<path d="M232.5 225.4l.1 .1 1-1.3zM233.6 224.2l.1 .2-1.1 1.1z"/>
<path d="M233.6 224.2l-1 1.3 1.1-1.1zM233.6 224.2l-1 1.3-.1-.1z"/>
<path d="M238.1 224.2l-1.1 1.2 .1 .1zM238.1 224.2l.1 .2-1.1 1.1z"/>
<path d="M238.1 224.2l-1 1.3 1.1-1.1zM238.1 224.2l-1 1.3-.1-.1z"/>
<path d="M238.8 225.4l.1 .1 1-1.3zM239.9 224.2l.1 .2-1.1 1.1z"/>
<path d="M239.9 224.2l-1 1.3 1.1-1.1zM239.9 224.2l-1 1.3-.1-.1z"/>
<path d="M244.4 224.2l-1 1.3 1.1-1.1zM244.4 224.2l-1 1.3-.1-.1z"/>
<path d="M244.4 224.2l-1 1.3 1.1-1.1zM244.4 224.2l-1 1.3-.1-.1z"/>
<path d="M261.7 225.4l.1 .1 1-1.3zM262.8 224.2l.1 .2-1.1 1.1z"/>
<path d="M261.7 225.4l.1 .1 1-1.3zM262.8 224.2l.1 .2-1.1 1.1z"/>
<path d="M267.3 224.2l-1.1 1.2 .1 .1zM267.3 224.2l.1 .2-1.1 1.1z"/>
<path d="M267.3 224.2l-1 1.3 1.1-1.1zM267.3 224.2l-1 1.3-.1-.1z"/>
<path d="M268.6 224.2l-1.1 1.2 .1 .1zM268.6 224.2l.2 .2-1.2 1.1z"/>
<path d="M268.6 224.2l-1 1.3 1.2-1.1zM268.6 224.2l-1 1.3-.1-.1z"/>
<path d="M273 224.2l-1 1.3 1.1-1.1zM273 224.2l-1 1.3-.1-.1z"/>
<path d="M273 224.2l-1 1.3 1.1-1.1zM273 224.2l-1 1.3-.1-.1z"/>
<path d="M297.7 225.4l.2 .1 1-1.3zM298.9 224.2l.1 .2-1.1 1.1z"/>
<path d="M297.7 225.4l.2 .1 1-1.3zM298.9 224.2l.1 .2-1.1 1.1z"/>
<path d="M303.4 224.2l-1.2 1.2 .2 .1zM303.4 224.2l.1 .2-1.1 1.1z"/>
<path d="M303.4 224.2l-1 1.3 1.1-1.1zM303.4 224.2l-1 1.3-.2-.1z"/>
<path d="M304.7 224.2l-1 1.3 1.2-1.1zM304.7 224.2l-1 1.3-.1-.1z"/>
<path d="M304.7 224.2l-1 1.3 1.2-1.1zM304.7 224.2l-1 1.3-.1-.1z"/>
<path d="M332.9 224.2l-1.1 1.2 .1 .1zM332.9 224.2l.1 .2-1.1 1.1z"/>
<path d="M332.9 224.2l-1.1 1.2 .1 .1zM332.9 224.2l.1 .2-1.1 1.1z"/>
<path d="M334.7 224.2l-1 1.3 1.1-1.1zM333.6 225.4l1.1-1.2-1 1.3z"/>
<path d="M334.7 224.2l-1 1.3 1.1-1.1zM333.6 225.4l1.1-1.2-1 1.3z"/>
<path d="M339.2 224.2l-1.1 1.2 .1 .1zM339.2 224.2l.1 .2-1.1 1.1z"/>
<path d="M339.2 224.2l-1.1 1.2 .1 .1zM339.2 224.2l.1 .2-1.1 1.1z"/>
<path d="M339.9 233.5l.1 .1 1-1.2zM341 232.4l.1 .1-1.1 1.1z"/>
<path d="M341 224.2l-1 1.3 1.1-1.1zM341 224.2l-1 1.3-.1-.1z"/>
</g>
<g font-size="12.7">
<text x="4.2" y="17">W10</text>
<text x="145.2" y="17.1">W11</text>
<text x="223.3" y="17.1">W12</text>
</g>
<g font-size="3.2">
<text x="134.3" y="46.9" transform="rotate(-90 134.3 46.9)">50</text>
<text x="205.4" y="46.9" transform="rotate(-90 205.4 46.9)">50</text>
<text x="354.2" y="46.9" transform="rotate(-90 354.2 46.9)">50</text>
<text x="205.4" y="88.3" transform="rotate(-90 205.4 88.3)">1700</text>
<text x="354.2" y="87.1" transform="rotate(-90 354.2 87.1)">1750</text>
<text x="134.3" y="96" transform="rotate(-90 134.3 96)">2050</text>
<text x="138.2" y="101.7" transform="rotate(-90 138.2 101.7)">2400</text>
<text x="212.4" y="101.7" transform="rotate(-90 212.4 101.7)">2400</text>
<text x="205.4" y="125.9" transform="rotate(-90 205.4 125.9)">50</text>
<text x="354.2" y="125.9" transform="rotate(-90 354.2 125.9)">50</text>
<text x="205.4" y="141.5" transform="rotate(-90 205.4 141.5)">600</text>
<text x="354.2" y="141.3" transform="rotate(-90 354.2 141.3)">601</text>
<text x="134.3" y="151.7" transform="rotate(-90 134.3 151.7)">15050100</text>
<text x="23.8" y="161.4">100</text>
<text x="45.9" y="161.4">875</text>
<text x="67.8" y="161.4">100</text>
<text x="74.6" y="161.4">100</text>
<text x="96.7" y="161.4">875</text>
<text x="118.6" y="161.4">100</text>
<text x="158.5" y="159.2">50100</text>
<text x="174.5" y="159.2">500</text>
<text x="188" y="159.2">10050</text>
<text x="174.5" y="165.2">800</text>
<text x="232.6" y="162.6">100</text>
<text x="238.9" y="162.6">100</text>
<text x="250.5" y="162.6">407</text>
<text x="261.8" y="162.6">100</text>
<text x="268.6" y="162.6">96</text>
<text x="282.8" y="162.6">573</text>
<text x="297.9" y="162.6">100</text>
<text x="315.7" y="162.6">624</text>
<text x="333.7" y="162.6">100</text>
<text x="31" y="171.1">50</text>
<text x="70.4" y="168.8">2300</text>
<text x="77" y="171.7">50</text>
<text x="127.7" y="172">50</text>
<text x="235.2" y="168.4">40</text>
<text x="244" y="169.9">40</text>
<text x="270.8" y="169.7">30</text>
<text x="282.4" y="170.7">2420</text>
<text x="306.9" y="168.5">30</text>
<text x="335.7" y="169.6">40</text>
<text x="346.4" y="169.9">40</text>
<text x="23.8" y="195.9">100</text>
<text x="45.9" y="195.9">875</text>
<text x="67.8" y="195.9">100</text>
<text x="74.6" y="195.9">100</text>
<text x="96.7" y="195.9">875</text>
<text x="118.6" y="195.9">100</text>
<text x="160.9" y="196.7">100</text>
<text x="174.5" y="196.7">500</text>
<text x="188" y="196.7">100</text>
<text x="70.4" y="203.3">2300</text>
<text x="174.5" y="202.6">800</text>
<text x="31" y="205.6">50</text>
<text x="77" y="206.2">50</text>
<text x="127.7" y="206.6">50</text>
<text x="162.8" y="206.3">50</text>
<text x="196.3" y="207">50</text>
<text x="232.6" y="222.6">100</text>
<text x="238.9" y="222.6">100</text>
<text x="250.5" y="222.6">407</text>
<text x="261.8" y="222.6">100</text>
<text x="268.6" y="222.6">96</text>
<text x="282.8" y="222.6">573</text>
<text x="297.9" y="222.6">100</text>
<text x="315.7" y="222.6">624</text>
<text x="331.6" y="222.6">40</text>
<text x="337.9" y="222.6">40</text>
<text x="247.4" y="232.8">40</text>
<text x="276.7" y="232.4">30</text>
<text x="282.4" y="230.7">2420</text>
<text x="308" y="233.3">30</text>
<text x="236.8" y="238.9">40</text>
<text x="340.3" y="234.4">100</text>
</g>
<text font-size="2.6" x="404.3" y="274.1">-</text>
<text font-size="2.1" x="371.9" y="14.9">RESIDENTIAL HOUSE AKASIA 2 / 59</text>
</svg>
